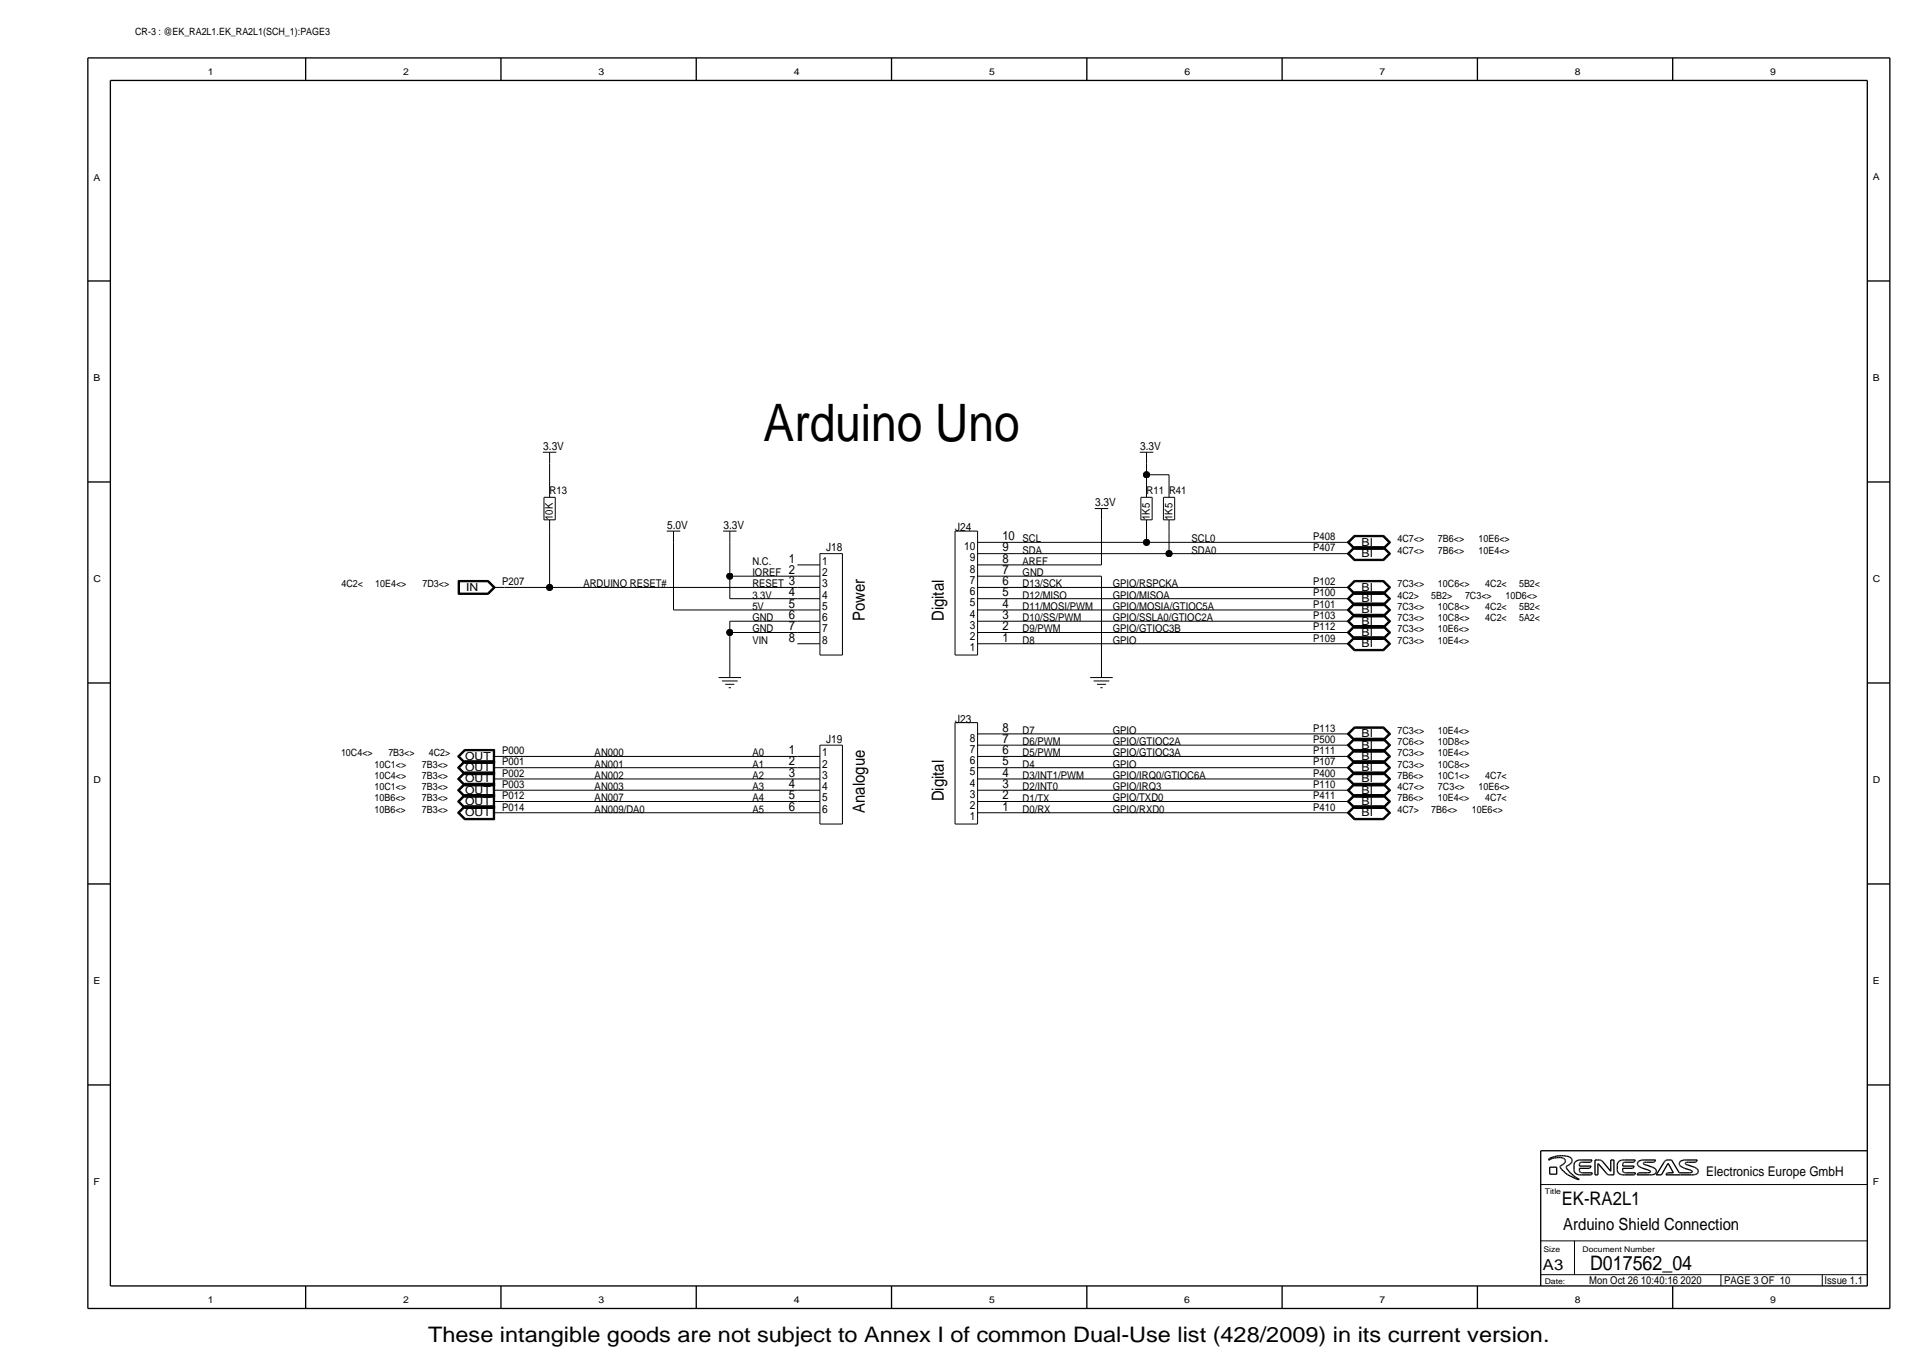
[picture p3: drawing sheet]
<svg xmlns="http://www.w3.org/2000/svg" width="433mm" height="309mm" viewBox="0 0 433 309" stroke-linecap="round" stroke-linejoin="round" font-family="sans-serif">
<g fill="none" stroke="#000" stroke-width=".23">
<path d="M122.4 102h3.1zM122.7 117.2h2.5zM122.7 112.1v5.1zM122.7 112.1h2.5zM124 104.5v5.1zM124 119.7v12.7zM124 102v2.5zM124 117.2v2.5zM124 109.6v2.5zM125.2 112.1v5.1zM150.4 119.7h3zM151.9 119.7v2.6z"/>
<path d="M163.1 119.7h3zM164.6 119.7v2.6zM215.4 119.7h5.1zM215.4 119.7v28zM220.5 119.7v28zM246.9 114.7h3zM248.4 117.2v10.2zM248.4 114.7v2.5zM257 102h3.1zM257.3 112.1v5.1zM257.3 112.1h2.5zM257.3 117.2h2.5z"/>
<path d="M258.6 107h5.1zM258.6 119.7v2.6zM258.6 104.5v2.5zM258.6 107v2.6zM258.6 117.2v2.5zM258.6 109.6v2.5zM258.6 102v2.5zM259.8 112.1v5.1zM262.4 112.1v5.1zM262.4 112.1h2.5zM262.4 117.2h2.5zM263.7 119.7v5.1z"/>
<path d="M263.7 107v2.6zM263.7 117.2v2.5zM263.7 109.6v2.5zM264.9 112.1v5.1zM103.3 130.9h6.8zM103.3 130.9v3.1zM103.3 134h6.8zM103.4 131v2.9zM103.4 133.9h6.7zM103.4 131h6.7zM103.5 131.1v2.7zM103.5 133.8h6.5z"/>
<path d="M103.5 131.1h6.5zM103.6 131.2h6.4zM103.6 131.2v2.5zM103.6 133.7h6.4zM110 131.2l1.3 1.2zM110 133.7l1.3-1.3zM110 133.8l1.4-1.4zM110 131.1l1.4 1.3zM110.1 131l1.5 1.4zM110.1 133.9l1.5-1.5zM110.1 134l1.6-1.6zM110.1 130.9l1.6 1.5z"/>
<path d="M111.3 132.4h2.5zM113.8 132.4h10.2zM124 132.4h55.8zM151.9 122.3v15.2zM151.9 137.5h27.9zM164.6 122.3v7.6zM164.6 129.9h15.2zM164.6 129.9v5.1zM164.6 135h15.2zM179.8 137.5h5.1zM179.8 135h5.1zM179.8 132.4h5.1z"/>
<path d="M179.8 129.9h5.1zM179.8 127.4h5.1zM184.9 124.8v22.9zM184.9 124.8h5.1zM190 124.8v22.9zM220.5 124.8h5.1zM220.5 127.4h5.1zM220.5 129.9h5.1zM220.5 132.4h5.1zM220.5 135h5.1zM220.5 122.3h5.1zM220.5 137.5h5.1z"/>
<path d="M225.6 129.9h22.8zM225.6 132.4h76.2zM225.6 135h76.2zM225.6 137.5h76.2zM225.6 127.4h22.8zM225.6 124.8h38.1zM225.6 122.3h33zM248.4 129.9v17.8zM258.6 122.3h43.2zM263.7 124.8h38.1zM301.8 137.5h2.5zM301.8 135h2.5z"/>
<path d="M301.8 132.4h2.5zM301.8 124.8h2.5zM301.8 122.3h2.5zM303.8 137.5l1.6-1.6zM303.8 135l1.6-1.6zM303.8 132.4l1.6-1.5zM303.8 124.8l1.6-1.6zM303.8 122.3l1.6-1.6zM303.8 137.5l1.6 1.6zM303.8 135l1.6 1.6zM303.8 132.4l1.6 1.6zM303.8 124.8l1.6 1.6z"/>
<path d="M303.8 122.3l1.6 1.6zM304 137.5l1.5-1.5zM304 135l1.5-1.5zM304 132.4l1.5-1.4zM304 124.8l1.5-1.5zM304 122.3l1.5-1.5zM304 137.5l1.5 1.5zM304 135l1.5 1.4zM304 132.4l1.5 1.5zM304 124.8l1.5 1.5zM304 122.3l1.5 1.4zM304.1 137.5l1.4-1.4z"/>
<path d="M304.1 135l1.4-1.4zM304.1 132.4l1.4-1.3zM304.1 124.8l1.4-1.4zM304.1 122.3l1.4-1.4zM304.1 137.5l1.4 1.4zM304.1 135l1.4 1.3zM304.1 132.4l1.4 1.4zM304.1 124.8l1.4 1.4zM304.1 122.3l1.4 1.3zM304.3 137.5l1.3 1.3zM304.3 135l1.3 1.2zM304.3 132.4l1.3 1.3z"/>
<path d="M304.3 124.8l1.3 1.3zM304.3 122.3l1.3 1.2zM304.3 122.3l1.3-1.3zM305.4 138.5h6.7zM305.4 135.9h6.7zM305.4 133.4h6.7zM305.4 130.9h6.7zM305.4 123.2h6.7zM305.4 120.7h6.7zM305.4 139.1h6.7zM305.4 136.6h6.7zM305.4 134h6.7z"/>
<path d="M305.4 126.4h6.7zM305.4 123.9h6.7zM305.5 138.6h6.5zM305.5 136h6.5zM305.5 133.5h6.5zM305.5 131h6.5zM305.5 123.3h6.5zM305.5 120.8h6.5zM305.5 139h6.5zM305.5 136.4h6.5zM305.5 133.9h6.5zM305.5 126.3h6.5z"/>
<path d="M305.5 123.7h6.5zM305.5 138.9h6.5zM305.5 136.3h6.5zM305.5 133.8h6.5zM305.5 126.2h6.5zM305.5 123.6h6.5zM305.5 138.7h6.5zM305.5 136.1h6.5zM305.5 133.6h6.5zM305.5 131.1h6.5zM305.5 123.4h6.5zM305.5 120.9h6.5z"/>
<path d="M305.6 138.8h6.3zM305.6 136.2h6.3zM305.6 133.7h6.3zM305.6 131.2h6.3zM305.6 126.1h6.3zM305.6 123.5h6.3zM305.6 121h6.3zM305.6 138.8l-1.3 1.3zM305.6 136.2l-1.3 1.3zM305.6 133.7l-1.3 1.3zM305.6 131.2l-1.3 1.2zM305.6 123.5l-1.3 1.3z"/>
<path d="M311.9 126.1l1.3-1.3zM311.9 123.5l1.3-1.2zM311.9 138.8l1.3 1.3zM311.9 136.2l1.3 1.3zM311.9 133.7l1.3 1.3zM311.9 131.2l1.3 1.2zM311.9 123.5l1.3 1.3zM311.9 121l1.3 1.3zM312 138.9l1.3-1.4zM312 136.3l1.3-1.3zM312 133.8l1.3-1.4zM312 126.2l1.3-1.4z"/>
<path d="M312 123.6l1.3-1.3zM312 138.7l1.3 1.4zM312 136.1l1.3 1.4zM312 133.6l1.3 1.4zM312 131.1l1.3 1.3zM312 123.4l1.3 1.4zM312 120.9l1.3 1.4zM312 139l1.5-1.5zM312 136.4l1.5-1.4zM312 133.9l1.5-1.5zM312 126.3l1.5-1.5zM312 123.7l1.5-1.4z"/>
<path d="M312 138.6l1.5 1.5zM312 136l1.5 1.5zM312 133.5l1.5 1.5zM312 131l1.5 1.4zM312 123.3l1.5 1.5zM312 120.8l1.5 1.5zM312.1 139.1l1.5-1.6zM312.1 136.6l1.5-1.6zM312.1 134l1.5-1.6zM312.1 126.4l1.5-1.6zM312.1 123.9l1.5-1.6zM312.1 138.5l1.5 1.6z"/>
<path d="M312.1 135.9l1.5 1.6zM312.1 133.4l1.5 1.6zM312.1 130.9l1.5 1.5zM312.1 123.2l1.5 1.6zM312.1 120.7l1.5 1.6zM313.2 137.5l-1.3 1.3zM313.2 135l-1.3 1.2zM313.2 132.4l-1.3 1.3zM162.1 152.8h5zM162.8 153.5h3.6zM163.6 154.3h2zM164.3 155h.5z"/>
<path d="M164.6 142.6h15.2zM164.6 142.6v5.1zM164.6 140.1v2.5zM164.6 147.7v5.1zM164.6 140.1h15.2zM179.8 145.1h5.1zM179.8 142.6h5.1zM179.8 140.1h5.1zM184.9 147.7h5.1zM215.4 147.7h5.1zM220.5 142.6h5.1zM220.5 145.1h5.1z"/>
<path d="M220.5 140.1h5.1zM225.6 142.6h76.2zM225.6 145.1h76.2zM225.6 140.1h76.2zM245.9 152.8h5.1zM246.6 153.5h3.6zM247.4 154.3h2zM248.2 155h.5zM248.4 147.7v5.1zM301.8 145.1h2.5zM301.8 142.6h2.5zM301.8 140.1h2.5z"/>
<path d="M303.8 145.1l1.6-1.5zM303.8 142.6l1.6-1.6zM303.8 140.1l1.6-1.6zM303.8 145.1l1.6 1.6zM303.8 142.6l1.6 1.6zM303.8 140.1l1.6 1.5zM304 145.1l1.5-1.4zM304 142.6l1.5-1.5zM304 140.1l1.5-1.5zM304 145.1l1.5 1.5zM304 142.6l1.5 1.5zM304 140.1l1.5 1.4z"/>
<path d="M304.1 145.1l1.4-1.3zM304.1 142.6l1.4-1.4zM304.1 140.1l1.4-1.4zM304.1 145.1l1.4 1.4zM304.1 142.6l1.4 1.4zM304.1 140.1l1.4 1.3zM304.3 145.1l1.3 1.3zM304.3 142.6l1.3 1.3zM304.3 140.1l1.3 1.2zM304.3 145.1l1.3-1.2zM305.4 143.6h6.7zM305.4 141h6.7z"/>
<path d="M305.4 146.7h6.7zM305.4 144.2h6.7zM305.4 141.6h6.7zM305.5 143.7h6.5zM305.5 141.1h6.5zM305.5 146.6h6.5zM305.5 144.1h6.5zM305.5 141.5h6.5zM305.5 146.5h6.5zM305.5 144h6.5zM305.5 141.4h6.5zM305.5 143.8h6.5z"/>
<path d="M305.5 141.2h6.5zM305.6 146.4h6.3zM305.6 143.9h6.3zM305.6 141.3h6.3zM305.6 141.3l-1.3 1.3zM311.9 146.4l1.3-1.3zM311.9 141.3l1.3-1.2zM311.9 143.9l1.3 1.2zM311.9 141.3l1.3 1.3zM312 146.5l1.3-1.4zM312 144l1.3-1.4zM312 141.4l1.3-1.3z"/>
<path d="M312 143.8l1.3 1.3zM312 141.2l1.3 1.4zM312 146.6l1.5-1.5zM312 144.1l1.5-1.5zM312 141.5l1.5-1.4zM312 143.7l1.5 1.4zM312 141.1l1.5 1.5zM312.1 146.7l1.5-1.6zM312.1 144.2l1.5-1.6zM312.1 141.6l1.5-1.5zM312.1 143.6l1.5 1.5zM312.1 141l1.5 1.6z"/>
<path d="M313.2 142.6l-1.3 1.3zM103.2 178.2l1.5-1.6zM103.2 175.6l1.5-1.6zM103.2 173.1l1.5-1.6zM103.2 170.5l1.5-1.5zM103.2 178.2l1.5 1.5zM103.2 175.6l1.5 1.6zM103.2 173.1l1.5 1.6zM103.2 170.5l1.5 1.6zM103.3 178.2l1.5 1.4zM103.3 175.6l1.5 1.5zM103.3 173.1l1.5 1.4z"/>
<path d="M103.3 170.5l1.5 1.5zM103.3 178.2l1.5-1.5zM103.3 175.6l1.5-1.5zM103.3 173.1l1.5-1.5zM103.3 170.5l1.5-1.4zM103.5 178.2l1.4-1.4zM103.5 175.6l1.4-1.4zM103.5 173.1l1.4-1.4zM103.5 170.5l1.4-1.3zM103.5 178.2l1.4 1.3zM103.5 175.6l1.4 1.4zM103.5 173.1l1.4 1.3z"/>
<path d="M103.5 170.5l1.4 1.4zM103.6 178.2l1.3 1.2zM103.6 175.6l1.3 1.3zM103.6 173.1l1.3 1.2zM103.6 170.5l1.3 1.3zM103.6 178.2l1.3-1.3zM103.6 175.6l1.3-1.3zM103.6 173.1l1.3-1.3zM103.6 170.5l1.3-1.2zM104.7 179.7h6.9zM104.7 177.2h6.9zM104.7 174.7h6.9z"/>
<path d="M104.7 172.1h6.9zM104.7 179.1h6.9zM104.7 176.6h6.9zM104.7 174h6.9zM104.7 171.5h6.9zM104.7 169h6.9zM104.8 179.2h6.7zM104.8 176.7h6.7zM104.8 174.1h6.7zM104.8 171.6h6.7zM104.8 169.1h6.7zM104.8 179.6h6.7z"/>
<path d="M104.8 177.1h6.7zM104.8 174.5h6.7zM104.8 172h6.7zM104.9 179.3h6.5zM104.9 176.8h6.5zM104.9 174.2h6.5zM104.9 171.7h6.5zM104.9 169.2h6.5zM104.9 179.5h6.5zM104.9 177h6.5zM104.9 174.4h6.5zM104.9 171.9h6.5z"/>
<path d="M104.9 179.4h6.4zM104.9 176.9h6.4zM104.9 174.3h6.4zM104.9 171.8h6.4zM104.9 169.3h6.4zM111.3 179.4v2.6zM111.3 176.9v2.5zM111.3 174.3v2.6zM111.3 171.8v2.5zM111.3 169.3v2.5zM111.3 178.2h2.5zM111.3 175.6h2.5z"/>
<path d="M111.3 173.1h2.5zM111.3 170.5h2.5zM111.4 179.3v2.8zM111.4 176.8v2.7zM111.4 174.2v2.8zM111.4 171.7v2.7zM111.4 169.2v2.7zM111.5 179.2v3zM111.5 176.7v2.9zM111.5 174.1v3zM111.5 171.6v2.9zM111.5 169.1v2.9z"/>
<path d="M111.6 179.1v3.2zM111.6 176.6v3.1zM111.6 174v3.2zM111.6 171.5v3.2zM111.6 169v3.1zM113.8 178.2h66zM113.8 173.1h66zM113.8 175.6h66zM113.8 170.5h66zM179.8 178.2h5.1zM179.8 175.6h5.1zM179.8 173.1h5.1z"/>
<path d="M179.8 170.5h5.1zM184.9 168v17.8zM184.9 168h5.1zM190 168v17.8zM215.4 162.9h5.1zM215.4 162.9v22.9zM220.5 165.5h5.1zM220.5 168h5.1zM220.5 170.5h5.1zM220.5 173.1h5.1zM220.5 175.6h5.1zM220.5 178.2h5.1z"/>
<path d="M220.5 162.9v22.9zM225.6 165.5h76.2zM225.6 168h76.2zM225.6 170.5h76.2zM225.6 173.1h76.2zM225.6 175.6h76.2zM225.6 178.2h76.2zM301.8 178.2h2.5zM301.8 175.6h2.5zM301.8 173.1h2.5zM301.8 170.5h2.5zM301.8 168h2.5z"/>
<path d="M301.8 165.5h2.5zM303.8 178.2l1.6-1.6zM303.8 175.6l1.6-1.6zM303.8 173.1l1.6-1.6zM303.8 170.5l1.6-1.5zM303.8 168l1.6-1.6zM303.8 165.5l1.6-1.6zM303.8 178.2l1.6 1.5zM303.8 175.6l1.6 1.6zM303.8 173.1l1.6 1.6zM303.8 170.5l1.6 1.6zM303.8 168l1.6 1.6z"/>
<path d="M303.8 165.5l1.6 1.5zM304 178.2l1.5-1.5zM304 175.6l1.5-1.5zM304 173.1l1.5-1.5zM304 170.5l1.5-1.4zM304 168l1.5-1.5zM304 165.5l1.5-1.5zM304 178.2l1.5 1.4zM304 175.6l1.5 1.5zM304 173.1l1.5 1.4zM304 170.5l1.5 1.5zM304 168l1.5 1.5z"/>
<path d="M304 165.5l1.5 1.4zM304.1 178.2l1.4-1.4zM304.1 175.6l1.4-1.4zM304.1 173.1l1.4-1.4zM304.1 170.5l1.4-1.3zM304.1 168l1.4-1.4zM304.1 165.5l1.4-1.4zM304.1 178.2l1.4 1.3zM304.1 175.6l1.4 1.4zM304.1 173.1l1.4 1.3zM304.1 170.5l1.4 1.4zM304.1 168l1.4 1.4z"/>
<path d="M304.1 165.5l1.4 1.3zM304.3 178.2l1.3 1.2zM304.3 175.6l1.3 1.3zM304.3 173.1l1.3 1.2zM304.3 170.5l1.3 1.3zM304.3 168l1.3 1.3zM304.3 165.5l1.3 1.2zM304.3 178.2l1.3-1.3zM304.3 173.1l1.3-1.3zM305.4 179.1h6.7zM305.4 176.6h6.7zM305.4 174h6.7z"/>
<path d="M305.4 171.5h6.7zM305.4 169h6.7zM305.4 166.4h6.7zM305.4 163.9h6.7zM305.4 179.7h6.7zM305.4 177.2h6.7zM305.4 174.7h6.7zM305.4 172.1h6.7zM305.4 169.6h6.7zM305.4 167h6.7zM305.5 179.2h6.5zM305.5 176.7h6.5z"/>
<path d="M305.5 174.1h6.5zM305.5 171.6h6.5zM305.5 169.1h6.5zM305.5 166.5h6.5zM305.5 164h6.5zM305.5 179.6h6.5zM305.5 177.1h6.5zM305.5 174.5h6.5zM305.5 172h6.5zM305.5 169.5h6.5zM305.5 166.9h6.5zM305.5 179.5h6.5z"/>
<path d="M305.5 177h6.5zM305.5 174.4h6.5zM305.5 171.9h6.5zM305.5 169.4h6.5zM305.5 166.8h6.5zM305.5 179.3h6.5zM305.5 176.8h6.5zM305.5 174.2h6.5zM305.5 171.7h6.5zM305.5 169.2h6.5zM305.5 166.6h6.5zM305.5 164.1h6.5z"/>
<path d="M305.6 179.4h6.3zM305.6 176.9h6.3zM305.6 174.3h6.3zM305.6 171.8h6.3zM305.6 169.3h6.3zM305.6 166.7h6.3zM305.6 164.2h6.3zM305.6 174.3l-1.3 1.3zM305.6 169.3l-1.3 1.2zM305.6 166.7l-1.3 1.3zM305.6 164.2l-1.3 1.3zM311.9 179.4l1.3-1.2z"/>
<path d="M311.9 176.9l1.3-1.3zM311.9 179.4l1.3 1.3zM311.9 176.9l1.3 1.3zM311.9 174.3l1.3 1.3zM311.9 171.8l1.3 1.3zM311.9 169.3l1.3 1.2zM311.9 166.7l1.3 1.3zM311.9 164.2l1.3 1.3zM312 179.5l1.3-1.3zM312 177l1.3-1.4zM312 174.4l1.3-1.3zM312 171.9l1.3-1.4z"/>
<path d="M312 169.4l1.3-1.4zM312 166.8l1.3-1.3zM312 179.3l1.3 1.4zM312 176.8l1.3 1.4zM312 174.2l1.3 1.4zM312 171.7l1.3 1.4zM312 169.2l1.3 1.3zM312 166.6l1.3 1.4zM312 164.1l1.3 1.4zM312 179.6l1.5-1.4zM312 177.1l1.5-1.5zM312 174.5l1.5-1.4z"/>
<path d="M312 172l1.5-1.5zM312 169.5l1.5-1.5zM312 166.9l1.5-1.4zM312 179.2l1.5 1.5zM312 176.7l1.5 1.5zM312 174.1l1.5 1.5zM312 171.6l1.5 1.5zM312 169.1l1.5 1.4zM312 166.5l1.5 1.5zM312 164l1.5 1.5zM312.1 179.7l1.5-1.5zM312.1 177.2l1.5-1.6z"/>
<path d="M312.1 174.7l1.5-1.6zM312.1 172.1l1.5-1.6zM312.1 169.6l1.5-1.6zM312.1 167l1.5-1.5zM312.1 179.1l1.5 1.6zM312.1 176.6l1.5 1.6zM312.1 174l1.5 1.6zM312.1 171.5l1.5 1.6zM312.1 169l1.5 1.5zM312.1 166.4l1.5 1.6zM312.1 163.9l1.5 1.6zM313.2 173.1l-1.3 1.2z"/>
<path d="M313.2 170.5l-1.3 1.3zM313.2 168l-1.3 1.3zM313.2 165.5l-1.3 1.2zM103.2 183.2l1.5-1.5zM103.2 180.7l1.5-1.6zM103.2 183.2l1.5 1.6zM103.2 180.7l1.5 1.6zM103.3 183.2l1.5 1.5zM103.3 180.7l1.5 1.5zM103.3 183.2l1.5-1.4zM103.3 180.7l1.5-1.5zM103.5 183.2l1.4-1.3z"/>
<path d="M103.5 180.7l1.4-1.4zM103.5 183.2l1.4 1.4zM103.5 180.7l1.4 1.4zM103.6 183.2l1.3 1.3zM103.6 180.7l1.3 1.3zM103.6 183.2l1.3-1.2zM103.6 180.7l1.3-1.3zM104.7 184.8h6.9zM104.7 182.3h6.9zM104.7 181.7h6.9zM104.8 181.8h6.7zM104.8 184.7h6.7z"/>
<path d="M104.8 182.2h6.7zM104.9 181.9h6.5zM104.9 184.6h6.5zM104.9 182.1h6.5zM104.9 182h6.4zM104.9 184.5h6.4zM111.3 182v2.5zM111.3 183.2h2.5zM111.3 180.7h2.5zM111.4 181.9v2.7zM111.5 181.8v2.9zM111.6 181.7v3.1z"/>
<path d="M113.8 180.7h66zM113.8 183.2h66zM179.8 183.2h5.1zM179.8 180.7h5.1zM184.9 185.8h5.1zM215.4 185.8h5.1zM220.5 180.7h5.1zM220.5 183.2h5.1zM225.6 180.7h76.2zM225.6 183.2h76.2zM301.8 183.2h2.5zM301.8 180.7h2.5z"/>
<path d="M303.8 183.2l1.6-1.5zM303.8 180.7l1.6-1.6zM303.8 183.2l1.6 1.6zM303.8 180.7l1.6 1.6zM304 183.2l1.5-1.4zM304 180.7l1.5-1.5zM304 183.2l1.5 1.5zM304 180.7l1.5 1.5zM304.1 183.2l1.4-1.3zM304.1 180.7l1.4-1.4zM304.1 183.2l1.4 1.4zM304.1 180.7l1.4 1.4z"/>
<path d="M304.3 183.2l1.3 1.3zM304.3 180.7l1.3 1.3zM304.3 183.2l1.3-1.2zM304.3 180.7l1.3-1.3zM305.4 181.7h6.7zM305.4 184.8h6.7zM305.4 182.3h6.7zM305.5 181.8h6.5zM305.5 184.7h6.5zM305.5 182.2h6.5zM305.5 184.6h6.5zM305.5 182.1h6.5z"/>
<path d="M305.5 181.9h6.5zM305.6 184.5h6.3zM305.6 182h6.3zM311.9 184.5l1.3-1.3zM311.9 182l1.3-1.3zM311.9 182l1.3 1.2zM312 184.6l1.3-1.4zM312 182.1l1.3-1.4zM312 181.9l1.3 1.3zM312 184.7l1.5-1.5zM312 182.2l1.5-1.5zM312 181.8l1.5 1.4z"/>
<path d="M312.1 184.8l1.5-1.6zM312.1 182.3l1.5-1.6zM312.1 181.7l1.5 1.5zM347.5 279.8h73.6zM347.5 267.1h73.6zM355.1 279.8v7.6zM347.5 287.4h73.6zM388.1 287.4v2.5zM411 287.4v2.5z"/>
</g>
<g fill="#000" stroke="#000" stroke-width=".23">
<circle cx="258.6" cy="107" r=".71"/>
<circle cx="124" cy="132.4" r=".71"/>
<circle cx="164.6" cy="129.9" r=".71"/>
<circle cx="258.6" cy="122.3" r=".71"/>
<circle cx="263.7" cy="124.8" r=".71"/>
<circle cx="164.6" cy="142.6" r=".71"/>
</g>
<g fill="none" stroke="#000" stroke-width=".3">
<path d="M19.8 13.1v281.9zM19.8 13.1h406.4zM24.9 18.1h396.2zM24.9 18.1v271.8zM68.9 13.1v5zM113 13.1v5zM157 13.1v5zM201.1 13.1v5zM245.1 13.1v5zM289.2 13.1v5zM333.2 13.1v5zM377.2 13.1v5z"/>
<path d="M421.1 18.1v271.8zM426.2 13.1v281.9zM19.8 63.3h5.1zM421.1 63.3h5.1zM19.8 108.7h5.1zM421.1 108.7h5.1zM19.8 154h5.1zM421.1 154h5.1zM19.8 199.3h5.1zM421.1 199.3h5.1zM19.8 244.6h5.1zM347.5 259.4h73.6z"/>
<path d="M347.5 259.4v30.5zM421.1 244.6h5.1zM349.3 261.5h.1M349.3 261.4h.1M349.3 261.6h.1M349.3 261.4l-.1 .1zM349.4 261.2l-.1 .1zM349.4 261.5l.3-.2zM349.4 261.2h.1zM349.4 261.5h.1M349.5 261.2l.3-.2zM349.5 264.7h1.6z"/>
<path d="M349.5 263.1v1.6zM349.5 263.1h1.6zM349.7 261.3l.4-.1zM349.8 261l.4-.1zM350.1 261.2l.5-.1zM350.2 260.9l.4-.1zM350.6 261.1l.4-.1zM350.6 260.8l.4-.1zM351 260.7l.4-.1zM351 261h.5zM351.1 263.1v1.6zM351.4 260.6h.4z"/>
<path d="M351.5 261h.4zM351.8 260.6h.4zM351.8 262.9h.1M351.8 263h.1M351.8 263v.1zM351.8 263.1l.1 .2zM351.9 262.9h.1M351.9 261h.4zM351.9 263.3l.3 .4zM351.9 262.8h.1zM352 262.8l.4-.2zM352.2 260.6h.4z"/>
<path d="M352.2 263.7l.4 .3zM352.3 261l.2 .1zM352.4 262.6l.2-.2zM352.5 261.1l.1 .1zM352.6 261.2h.2zM352.6 264l.4 .4zM352.6 260.6h.4zM352.6 262.4l.2-.1zM352.8 262.3l.1-.1zM352.8 261.2l.1 .1zM352.9 261.3l.1 .2zM353 261.5v.1z"/>
<path d="M353 260.6l.3 .1zM353 262l-.1 .2zM353 261.6l.1 .1zM353 264.4l.5 .4zM353.1 261.7v.1zM353.1 261.8l-.1 .2zM353.2 263.1l.1 .1zM353.2 263.1h.1M353.3 260.7h.3zM353.3 263.2l.1 .3zM353.3 263h.1M353.3 262.9h.1"/>
<path d="M353.3 262.9l.2-.1zM353.4 263.5l.2 .3zM353.5 262.8l.2-.1zM353.5 264.8l.6 .3zM353.6 260.7l.3 .1zM353.6 263.8l.3 .3zM353.7 262.7l.2-.1zM353.9 260.8l.2 .1zM353.9 264.1l.3 .4zM354.1 262.4l.2-.1zM354.1 260.9l.2 .2zM354.1 262.4l-.2 .2z"/>
<path d="M354.1 265.1l.6 .3zM354.2 264.5l.3 .2zM354.3 261.1l.1 .1zM354.4 261.2l.1 .2zM354.4 262.1l-.1 .2zM354.5 264.7l.4 .4zM354.5 261.9l-.1 .2zM354.5 261.7v.2zM354.5 261.4v.3zM354.7 265.4l.6 .3zM354.9 265.1l.4 .3zM355 264l.1 .2z"/>
<path d="M355 263.7v.3zM355 262.7v1zM355 262.4v.3zM355.1 264.2l.1 .3zM355.1 262.2l-.1 .2zM355.2 264.5l.2 .1zM355.2 262l-.1 .2zM355.3 265.4l.4 .2zM355.3 265.7l.7 .2zM355.4 261.8l.3-.1zM355.4 264.6l.3 .1zM355.4 261.8l-.2 .2z"/>
<path d="M355.7 264.7l.2 .1zM355.7 261.7l.2-.1zM355.7 265.6l.5 .3zM355.9 264.8l.3 .1zM355.9 261.6l.3-.1zM356.1 265.9h.1M356.2 265.9h.1M356.2 262.9h2.7zM356.2 261.5h.4zM356.2 264l.1 .1zM356.2 262.4v.2zM356.2 262.6v.3z"/>
<path d="M356.2 263.4h2.2zM356.2 263.4v.5zM356.2 264h.1M356.2 264.9h.4zM356.3 264.2l.1 .1zM356.3 264.2h.1M356.3 262.3l-.1 .1zM356.3 262.2l.1-.1zM356.3 262.2v.1zM356.4 264.3h.1zM356.4 262.1l.2-.1zM356.5 264.3l.1 .1z"/>
<path d="M356.6 262h.1zM356.6 261.5h2.5zM356.6 264.9h2.1zM356.6 264.4h.2zM356.7 262h.3zM356.8 264.4h.2zM357 264.4h2.1zM357 262h1.7zM358.4 263.4l.1-.1zM358.5 263.3h.1M358.7 262h.1zM358.7 264.9h.1"/>
<path d="M358.9 262.9l-.3 .4zM358.9 264.9l.1-.1zM358.9 261.9l-.1 .1zM359.1 261.5l-.2 .4zM359.1 264.4l-.1 .4zM359.7 261.5h.6zM359.7 261.5v3.4zM359.7 264.9h.7zM360.3 261.5h.5zM360.4 262.4h.1M360.4 262.3v2.6zM360.5 262.4h.1"/>
<path d="M360.5 262.4l1.8 2.1zM360.8 261.5l.1 .1zM360.9 261.6h.2zM361.1 261.6l.1 .1zM361.2 261.7h.1zM361.3 261.7l.2 .2zM361.5 261.9l1.7 2.1zM362.3 264.5l.2 .2zM362.5 264.7l.1 .1zM362.6 264.8h.1zM362.7 264.8l.2 .1zM362.9 264.9h.4z"/>
<path d="M363.2 264h.1M363.3 264.9h.7zM363.3 261.5h.7zM363.3 261.5v2.6zM363.3 264h.1M364 261.5v3.4zM364.7 264l.1 .2zM364.7 263.7v.3zM364.7 262.7v1zM364.7 262.4v.3zM364.8 264.2l.2 .3zM364.8 262.2l-.1 .2z"/>
<path d="M365 264.5l.2 .1zM365 262l-.2 .2zM365.2 261.8l.2-.1zM365.2 264.6l.2 .1zM365.2 261.8l-.2 .2zM365.4 261.7l.3-.1zM365.4 264.7l.3 .1zM365.7 264.8l.3 .1zM365.7 261.6l.3-.1zM366 261.5h.4zM366 262.9h2.6zM366 262.4v.2z"/>
<path d="M366 262.6v.3zM366 263.4h2.2zM366 263.4v.5zM366 264h.1M366 264v.1zM366 264.9h.4zM366 264.1v.1zM366 262.3v.1zM366 264.2l.1 .1zM366.1 262.2l.1-.1zM366.1 262.2l-.1 .1zM366.1 264.3h.1z"/>
<path d="M366.2 262.1l.1-.1zM366.2 264.3l.2 .1zM366.3 262h.2zM366.4 261.5h2.4zM366.4 264.9h2.1zM366.4 264.4h.1zM366.5 262h.2zM366.5 264.4h.2zM366.7 264.4h2.2zM366.7 262h1.8zM368.2 263.4l.1-.1zM368.3 263.3h.1"/>
<path d="M368.5 262h.1zM368.5 264.9h.1M368.6 262.9l-.2 .4zM368.6 261.9v.1zM368.6 264.9h.1M368.8 261.5l-.2 .4zM368.9 264.4l-.2 .4zM369.2 264.9h2.8zM369.3 262.5v.1zM369.3 262.4h.1M369.3 262.6l.1 .1zM369.3 262.2v.2z"/>
<path d="M369.4 262l-.1 .2zM369.4 262.7l.1 .1zM369.4 264.5l-.2 .4zM369.4 264.5h.1zM369.5 262.8l.2 .2zM369.5 261.9l-.1 .1zM369.6 264.4h2zM369.6 264.4h.1M369.6 261.7h.3zM369.6 261.7l-.1 .2zM369.7 263l.2 .1zM369.9 261.7l.2-.1z"/>
<path d="M369.9 263.1l.2 .1zM370.1 263.2l.4 .2zM370.1 261.6l.4-.1zM370.5 261.5h.3zM370.5 263.4l1.2 .4zM370.6 262.2h.1M370.6 262.3h.1M370.6 262.4h.1M370.6 262.4l.2 .1zM370.7 262.1h.1M370.7 262.1l.1-.1zM370.8 262.5l.1 .1z"/>
<path d="M370.8 262h.1M370.8 261.5h2.6zM370.9 262h.4zM370.9 262.6h.3zM371.2 262.6l1.2 .4zM371.3 262h1.7zM371.6 264.4h.3zM371.7 263.8l.2 .1zM371.9 263.9l.2 .1zM371.9 264.4h.2zM372 264.9h.4zM372.1 264h.1z"/>
<path d="M372.2 264.3h.1M372.2 264l.1 .2zM372.3 264.2l-.1 .1zM372.4 263l.3 .1zM372.4 264.9l.4-.1zM372.7 263.1l.3 .2zM372.8 264.8h.2zM373 263.3l.2 .1zM373 262h.1zM373 264.8l.2-.1zM373.1 262l.1-.1zM373.2 264.7l.2-.2z"/>
<path d="M373.2 263.4l.2 .2zM373.4 263.6v.1zM373.4 261.5l-.2 .4zM373.4 263.7l.1 .1zM373.5 264.4l-.1 .1zM373.5 263.8l.1 .2zM373.5 264.2v.2zM373.5 264.9h1.2zM373.6 264.1h.1M373.6 264.1l-.1 .1zM375.3 262.1l-1.8 2.8zM375.4 261.9l-.1 .2z"/>
<path d="M375.4 261.8v.1zM375.4 261.8l.2-.1zM375.7 261.6h.1zM375.7 261.6l-.1 .1zM375.7 264.9h3.3zM375.8 261.6l.1-.1zM375.9 264.5h.1zM375.9 264.5l-.2 .4zM375.9 261.5h.4zM376 264.5l.1-.1zM376.1 264.4h1.3zM376.1 262.4l-1.4 2.5z"/>
<path d="M376.2 262.3h.1M376.2 262.3l-.1 .1zM376.2 262.3l1.2 2.1zM376.3 261.5h.7zM377 261.5l1.7 2.9zM378.7 264.4h2.3zM378.7 262.4l.1 .1zM378.8 262.6v.1zM378.8 262.5h.1M378.8 262.2l-.1 .2zM378.8 262.7l.2 .1zM378.8 262v.2z"/>
<path d="M378.9 261.9l-.1 .1zM379 262.8l.1 .2zM379 264.9h2.5zM379.1 261.7l-.2 .2zM379.1 261.7h.2zM379.1 263l.2 .1zM379.3 261.7l.3-.1zM379.3 263.1l.3 .1zM379.6 261.6l.3-.1zM379.6 263.2l.3 .2zM379.9 261.5h.4zM379.9 263.4l1.2 .4z"/>
<path d="M380.1 262.2h.1M380.1 262.3h.1M380.1 262.4h.1M380.1 262.4l.1 .1zM380.1 262.1h.1M380.2 262.5l.2 .1zM380.2 262.1l.2-.1zM380.3 261.5h2.5zM380.4 262.6h.2zM380.4 262h.3zM380.6 262.6l1.2 .4zM380.7 262h1.7z"/>
<path d="M381 264.4h.4zM381.1 263.8l.3 .1zM381.4 264.4l.2-.1zM381.4 263.9l.2 .1zM381.5 264.9h.4zM381.6 264h.1zM381.6 264.3h.1M381.7 264.2l-.1 .1zM381.7 264.2h.1M381.7 264v.2zM381.8 263l.4 .1zM381.9 264.9l.3-.1z"/>
<path d="M382.2 263.1l.2 .2zM382.2 264.8h.2zM382.4 264.8l.3-.1zM382.4 262h.1zM382.4 263.3l.2 .1zM382.6 261.9l-.1 .1zM382.6 263.4l.2 .2zM382.7 264.7l.1-.2zM382.8 263.6l.1 .1zM382.8 261.5l-.2 .4zM382.9 264.4l-.1 .1zM382.9 263.7l.1 .1z"/>
<path d="M383 264.2l-.1 .2zM383 263.8v.2zM383 264v.1zM383 264.1v.1zM19.8 295h406.4zM24.9 289.9h396.2zM68.9 289.9v5.1zM113 289.9v5.1zM157 289.9v5.1zM201.1 289.9v5.1zM245.1 289.9v5.1zM289.2 289.9v5.1z"/>
<path d="M333.2 289.9v5.1zM377.2 289.9v5.1z"/>
</g>
<text font-size="11.7" x="172.2" y="99.4">Arduino Uno</text>
<text font-size="4.8" x="96.6" y="302.6">These intangible goods are not subject to Annex I of common Dual-Use list (428/2009) in its current version.</text>
<text font-size="4.5" x="358.6" y="286.4">D017562_04</text>
<text font-size="4.2" x="352.2" y="271.6">EK-RA2L1</text>
<g font-size="3.8">
<text x="195.1" y="140.1" transform="rotate(-90 195.1 140.1)">Power</text>
<text x="212.9" y="140.1" transform="rotate(-90 212.9 140.1)">Digital</text>
<text x="195.1" y="183.2" transform="rotate(-90 195.1 183.2)">Analogue</text>
<text x="212.9" y="180.7" transform="rotate(-90 212.9 180.7)">Digital</text>
<text x="352.6" y="277.2">Arduino Shield Connection</text>
</g>
<text font-size="3.4" x="348" y="286.4">A3</text>
<text font-size="3" x="384.8" y="265">Electronics Europe GmbH</text>
<g font-size="2.9">
<text x="226.1" y="121.8">10</text>
<text x="226.1" y="124.3">9</text>
<text x="177.9" y="131.9">3</text>
<text x="177.9" y="129.4">2</text>
<text x="177.9" y="126.8">1</text>
<text x="226.1" y="126.8">8</text>
<text x="226.1" y="129.4">7</text>
<text x="226.1" y="131.9">6</text>
<text x="177.9" y="137">5</text>
<text x="177.9" y="134.5">4</text>
<text x="226.1" y="134.5">5</text>
<text x="226.1" y="137">4</text>
<text x="177.9" y="142.1">7</text>
<text x="177.9" y="139.5">6</text>
<text x="226.1" y="139.5">3</text>
<text x="226.1" y="142.1">2</text>
<text x="177.9" y="144.6">8</text>
<text x="226.1" y="144.6">1</text>
<text x="226.1" y="164.9">8</text>
<text x="226.1" y="167.5">7</text>
<text x="177.9" y="172.6">2</text>
<text x="177.9" y="170">1</text>
<text x="226.1" y="170">6</text>
<text x="226.1" y="172.6">5</text>
<text x="177.9" y="177.6">4</text>
<text x="177.9" y="175.1">3</text>
<text x="226.1" y="175.1">4</text>
<text x="226.1" y="177.6">3</text>
<text x="177.9" y="182.7">6</text>
<text x="177.9" y="180.2">5</text>
<text x="226.1" y="180.2">2</text>
<text x="226.1" y="182.7">1</text>
</g>
<g font-size="2.6">
<text x="122.5" y="101.4">3.3V</text>
<text x="257.1" y="101.4">3.3V</text>
<text x="150.5" y="119.2">5.0V</text>
<text x="163.2" y="119.2">3.3V</text>
<text x="215.4" y="119.7">J24</text>
<text x="247" y="114.1">3.3V</text>
<text x="186.3" y="124.3">J18</text>
<text x="217.4" y="124">10</text>
<text x="185.4" y="129.9">2</text>
<text x="185.4" y="127.3">1</text>
<text x="218.7" y="126.5">9</text>
<text x="218.7" y="129.1">8</text>
<text x="218.7" y="131.6">7</text>
<text x="185.4" y="137.5">5</text>
<text x="185.4" y="135">4</text>
<text x="185.4" y="132.4">3</text>
<text x="218.7" y="134.2">6</text>
<text x="218.7" y="136.7">5</text>
<text x="185.4" y="142.6">7</text>
<text x="185.4" y="140.1">6</text>
<text x="218.7" y="141.8">3</text>
<text x="218.7" y="139.2">4</text>
<text x="185.4" y="145.1">8</text>
<text x="218.7" y="144.3">2</text>
<text x="218.7" y="146.9">1</text>
<text x="186.3" y="167.5">J19</text>
<text x="215.4" y="162.9">J23</text>
<text x="218.7" y="167.2">8</text>
<text x="185.4" y="173.1">2</text>
<text x="185.4" y="170.5">1</text>
<text x="218.7" y="169.7">7</text>
<text x="218.7" y="172.3">6</text>
<text x="185.4" y="178.2">4</text>
<text x="185.4" y="175.6">3</text>
<text x="218.7" y="174.8">5</text>
<text x="218.7" y="177.3">4</text>
<text x="218.7" y="179.9">3</text>
<text x="185.4" y="183.2">6</text>
<text x="185.4" y="180.7">5</text>
<text x="218.7" y="182.4">2</text>
<text x="218.7" y="185">1</text>
</g>
<g font-size="2.5">
<text x="307.1" y="125.6">BI</text>
<text x="307.1" y="123">BI</text>
<text x="105.2" y="133.2">IN</text>
<text x="307.1" y="135.7">BI</text>
<text x="307.1" y="133.2">BI</text>
<text x="307.1" y="143.4">BI</text>
<text x="307.1" y="140.8">BI</text>
<text x="307.1" y="138.3">BI</text>
<text x="307.1" y="145.9">BI</text>
<text x="307.1" y="166.2">BI</text>
<text x="104.9" y="173.8">OUT</text>
<text x="104.9" y="171.3">OUT</text>
<text x="307.1" y="173.8">BI</text>
<text x="307.1" y="171.3">BI</text>
<text x="307.1" y="168.8">BI</text>
<text x="104.9" y="178.9">OUT</text>
<text x="104.9" y="176.4">OUT</text>
<text x="307.1" y="178.9">BI</text>
<text x="307.1" y="176.4">BI</text>
<text x="104.9" y="184">OUT</text>
<text x="104.9" y="181.5">OUT</text>
<text x="307.1" y="184">BI</text>
<text x="307.1" y="181.5">BI</text>
</g>
<g font-size="2.4">
<text x="124" y="111.4">R13</text>
<text x="258.6" y="111.4">R11 R41</text>
<text x="124.7" y="117.2" transform="rotate(-90 124.7 117.2)">10K</text>
<text x="259.3" y="117.2" transform="rotate(-90 259.3 117.2)">1K5</text>
<text x="264.4" y="117.2" transform="rotate(-90 264.4 117.2)">1K5</text>
<text x="230.6" y="124.8">SDA</text>
<text x="230.6" y="122.3">SCL</text>
<text x="268.7" y="122.3">SCL0</text>
<text x="268.7" y="124.8">SDA0</text>
<text x="296.2" y="124.3">P407</text>
<text x="296.2" y="121.8">P408</text>
<text x="113.3" y="131.9">P207</text>
<text x="169.7" y="129.9">IOREF</text>
<text x="169.7" y="127.4">N.C.</text>
<text x="230.6" y="127.4">AREF</text>
<text x="230.6" y="129.9">GND</text>
<text x="296.2" y="131.9">P102</text>
<text x="131.6" y="132.4">ARDUINO RESET#</text>
<text x="169.7" y="132.4">RESET</text>
<text x="169.7" y="135">3.3V</text>
<text x="169.7" y="137.5">5V</text>
<text x="230.6" y="137.5">D11/MOSI/PWM</text>
<text x="230.6" y="135">D12/MISO</text>
<text x="230.6" y="132.4">D13/SCK</text>
<text x="251" y="132.4">GPIO/RSPCKA</text>
<text x="251" y="135">GPIO/MISOA</text>
<text x="251" y="137.5">GPIO/MOSIA/GTIOC5A</text>
<text x="296.2" y="137">P101</text>
<text x="296.2" y="134.5">P100</text>
<text x="169.7" y="140.1">GND</text>
<text x="169.7" y="142.6">GND</text>
<text x="230.6" y="142.6">D9/PWM</text>
<text x="230.6" y="140.1">D10/SS/PWM</text>
<text x="251" y="142.6">GPIO/GTIOC3B</text>
<text x="251" y="140.1">GPIO/SSLA0/GTIOC2A</text>
<text x="296.2" y="139.5">P103</text>
<text x="296.2" y="142.1">P112</text>
<text x="169.7" y="145.1">VIN</text>
<text x="230.6" y="145.1">D8</text>
<text x="251" y="145.1">GPIO</text>
<text x="296.2" y="144.6">P109</text>
<text x="230.6" y="165.5">D7</text>
<text x="230.6" y="168">D6/PWM</text>
<text x="251" y="165.5">GPIO</text>
<text x="251" y="168">GPIO/GTIOC2A</text>
<text x="296.2" y="167.5">P500</text>
<text x="296.2" y="164.9">P113</text>
<text x="113.3" y="172.6">P001</text>
<text x="113.3" y="170">P000</text>
<text x="134.1" y="173.1">AN001</text>
<text x="134.1" y="170.5">AN000</text>
<text x="169.7" y="170.5">A0</text>
<text x="169.7" y="173.1">A1</text>
<text x="230.6" y="170.5">D5/PWM</text>
<text x="230.6" y="173.1">D4</text>
<text x="251" y="170.5">GPIO/GTIOC3A</text>
<text x="251" y="173.1">GPIO</text>
<text x="296.2" y="172.6">P107</text>
<text x="296.2" y="170">P111</text>
<text x="113.3" y="177.6">P003</text>
<text x="113.3" y="175.1">P002</text>
<text x="134.1" y="178.2">AN003</text>
<text x="134.1" y="175.6">AN002</text>
<text x="169.7" y="175.6">A2</text>
<text x="169.7" y="178.2">A3</text>
<text x="230.6" y="178.2">D2/INT0</text>
<text x="230.6" y="175.6">D3/INT1/PWM</text>
<text x="251" y="178.2">GPIO/IRQ3</text>
<text x="251" y="175.6">GPIO/IRQ0/GTIOC6A</text>
<text x="296.2" y="177.6">P110</text>
<text x="296.2" y="175.1">P400</text>
<text x="113.3" y="180.2">P012</text>
<text x="113.3" y="182.7">P014</text>
<text x="134.1" y="180.7">AN007</text>
<text x="134.1" y="183.2">AN009/DA0</text>
<text x="169.7" y="183.2">A5</text>
<text x="169.7" y="180.7">A4</text>
<text x="230.6" y="183.2">D0/RX</text>
<text x="230.6" y="180.7">D1/TX</text>
<text x="251" y="180.7">GPIO/TXD0</text>
<text x="251" y="183.2">GPIO/RXD0</text>
<text x="296.2" y="180.2">P411</text>
<text x="296.2" y="182.7">P410</text>
<text x="358.4" y="289.4">Mon Oct 26 10:40:16 2020</text>
<text x="388.9" y="289.4">PAGE 3 OF 10</text>
<text x="411.5" y="289.4">Issue 1.1</text>
</g>
<g font-size="2.3">
<text x="30.5" y="8">CR-3 : @EK_RA2L1.EK_RA2L1(SCH_1):PAGE3</text>
<text x="315.2" y="124.8">4C7&lt;&gt;</text>
<text x="315.2" y="122.3">4C7&lt;&gt;</text>
<text x="324.3" y="124.8">7B6&lt;&gt;</text>
<text x="324.3" y="122.3">7B6&lt;&gt;</text>
<text x="333.5" y="124.8">10E4&lt;&gt;</text>
<text x="333.5" y="122.3">10E6&lt;&gt;</text>
<text x="77" y="132.4">4C2&lt;</text>
<text x="84.6" y="132.4">10E4&lt;&gt;</text>
<text x="95.3" y="132.4">7D3&lt;&gt;</text>
<text x="315.2" y="137.5">7C3&lt;&gt;</text>
<text x="315.2" y="135">4C2&gt;</text>
<text x="315.2" y="132.4">7C3&lt;&gt;</text>
<text x="322.8" y="135">5B2&gt;</text>
<text x="324.3" y="137.5">10C8&lt;&gt;</text>
<text x="324.3" y="132.4">10C6&lt;&gt;</text>
<text x="330.4" y="135">7C3&lt;&gt;</text>
<text x="335" y="137.5">4C2&lt;</text>
<text x="335" y="132.4">4C2&lt;</text>
<text x="339.5" y="135">10D6&lt;&gt;</text>
<text x="342.6" y="137.5">5B2&lt;</text>
<text x="342.6" y="132.4">5B2&lt;</text>
<text x="315.2" y="140.1">7C3&lt;&gt;</text>
<text x="315.2" y="142.6">7C3&lt;&gt;</text>
<text x="324.3" y="140.1">10C8&lt;&gt;</text>
<text x="324.3" y="142.6">10E6&lt;&gt;</text>
<text x="335" y="140.1">4C2&lt;</text>
<text x="342.6" y="140.1">5A2&lt;</text>
<text x="315.2" y="145.1">7C3&lt;&gt;</text>
<text x="324.3" y="145.1">10E4&lt;&gt;</text>
<text x="315.2" y="168">7C6&lt;&gt;</text>
<text x="315.2" y="165.5">7C3&lt;&gt;</text>
<text x="324.3" y="168">10D8&lt;&gt;</text>
<text x="324.3" y="165.5">10E4&lt;&gt;</text>
<text x="76.9" y="170.5">10C4&lt;&gt;</text>
<text x="84.5" y="173.1">10C1&lt;&gt;</text>
<text x="87.6" y="170.5">7B3&lt;&gt;</text>
<text x="95.1" y="173.1">7B3&lt;&gt;</text>
<text x="96.7" y="170.5">4C2&gt;</text>
<text x="315.2" y="173.1">7C3&lt;&gt;</text>
<text x="315.2" y="170.5">7C3&lt;&gt;</text>
<text x="324.3" y="173.1">10C8&lt;&gt;</text>
<text x="324.3" y="170.5">10E4&lt;&gt;</text>
<text x="84.5" y="178.2">10C1&lt;&gt;</text>
<text x="84.5" y="175.6">10C4&lt;&gt;</text>
<text x="95.1" y="178.2">7B3&lt;&gt;</text>
<text x="95.1" y="175.6">7B3&lt;&gt;</text>
<text x="315.2" y="178.2">4C7&lt;&gt;</text>
<text x="315.2" y="175.6">7B6&lt;&gt;</text>
<text x="324.3" y="178.2">7C3&lt;&gt;</text>
<text x="324.3" y="175.6">10C1&lt;&gt;</text>
<text x="333.5" y="178.2">10E6&lt;&gt;</text>
<text x="335" y="175.6">4C7&lt;</text>
<text x="84.5" y="180.7">10B6&lt;&gt;</text>
<text x="84.5" y="183.2">10B6&lt;&gt;</text>
<text x="95.1" y="180.7">7B3&lt;&gt;</text>
<text x="95.1" y="183.2">7B3&lt;&gt;</text>
<text x="315.2" y="180.7">7B6&lt;&gt;</text>
<text x="315.2" y="183.2">4C7&gt;</text>
<text x="322.8" y="183.2">7B6&lt;&gt;</text>
<text x="324.3" y="180.7">10E4&lt;&gt;</text>
<text x="331.9" y="183.2">10E6&lt;&gt;</text>
<text x="335" y="180.7">4C7&lt;</text>
</g>
<g font-size="2.1">
<text x="46.9" y="16.9">1</text>
<text x="90.9" y="16.9">2</text>
<text x="135" y="16.9">3</text>
<text x="179" y="16.9">4</text>
<text x="223.1" y="16.9">5</text>
<text x="267.1" y="16.9">6</text>
<text x="311.1" y="16.9">7</text>
<text x="355.2" y="16.9">8</text>
<text x="399.2" y="16.9">9</text>
<text x="21.1" y="40.7">A</text>
<text x="422.4" y="40.7">A</text>
<text x="21.1" y="86">B</text>
<text x="422.4" y="86">B</text>
<text x="21.1" y="131.3">C</text>
<text x="422.4" y="131.3">C</text>
<text x="21.1" y="176.6">D</text>
<text x="422.4" y="176.6">D</text>
<text x="21.1" y="221.9">E</text>
<text x="422.4" y="221.9">E</text>
<text x="21.1" y="267.3">F</text>
<text x="422.4" y="267.3">F</text>
<text x="46.9" y="293.7">1</text>
<text x="90.9" y="293.7">2</text>
<text x="135" y="293.7">3</text>
<text x="179" y="293.7">4</text>
<text x="223.1" y="293.7">5</text>
<text x="267.1" y="293.7">6</text>
<text x="311.1" y="293.7">7</text>
<text x="355.2" y="293.7">8</text>
<text x="399.2" y="293.7">9</text>
</g>
<g font-size="1.8">
<text x="348.4" y="269.1">Title</text>
<text x="348.1" y="282.2">Size</text>
<text x="356.9" y="282.2">Document Number</text>
<text x="348.4" y="289.4">Date:</text>
</g>
</svg>
